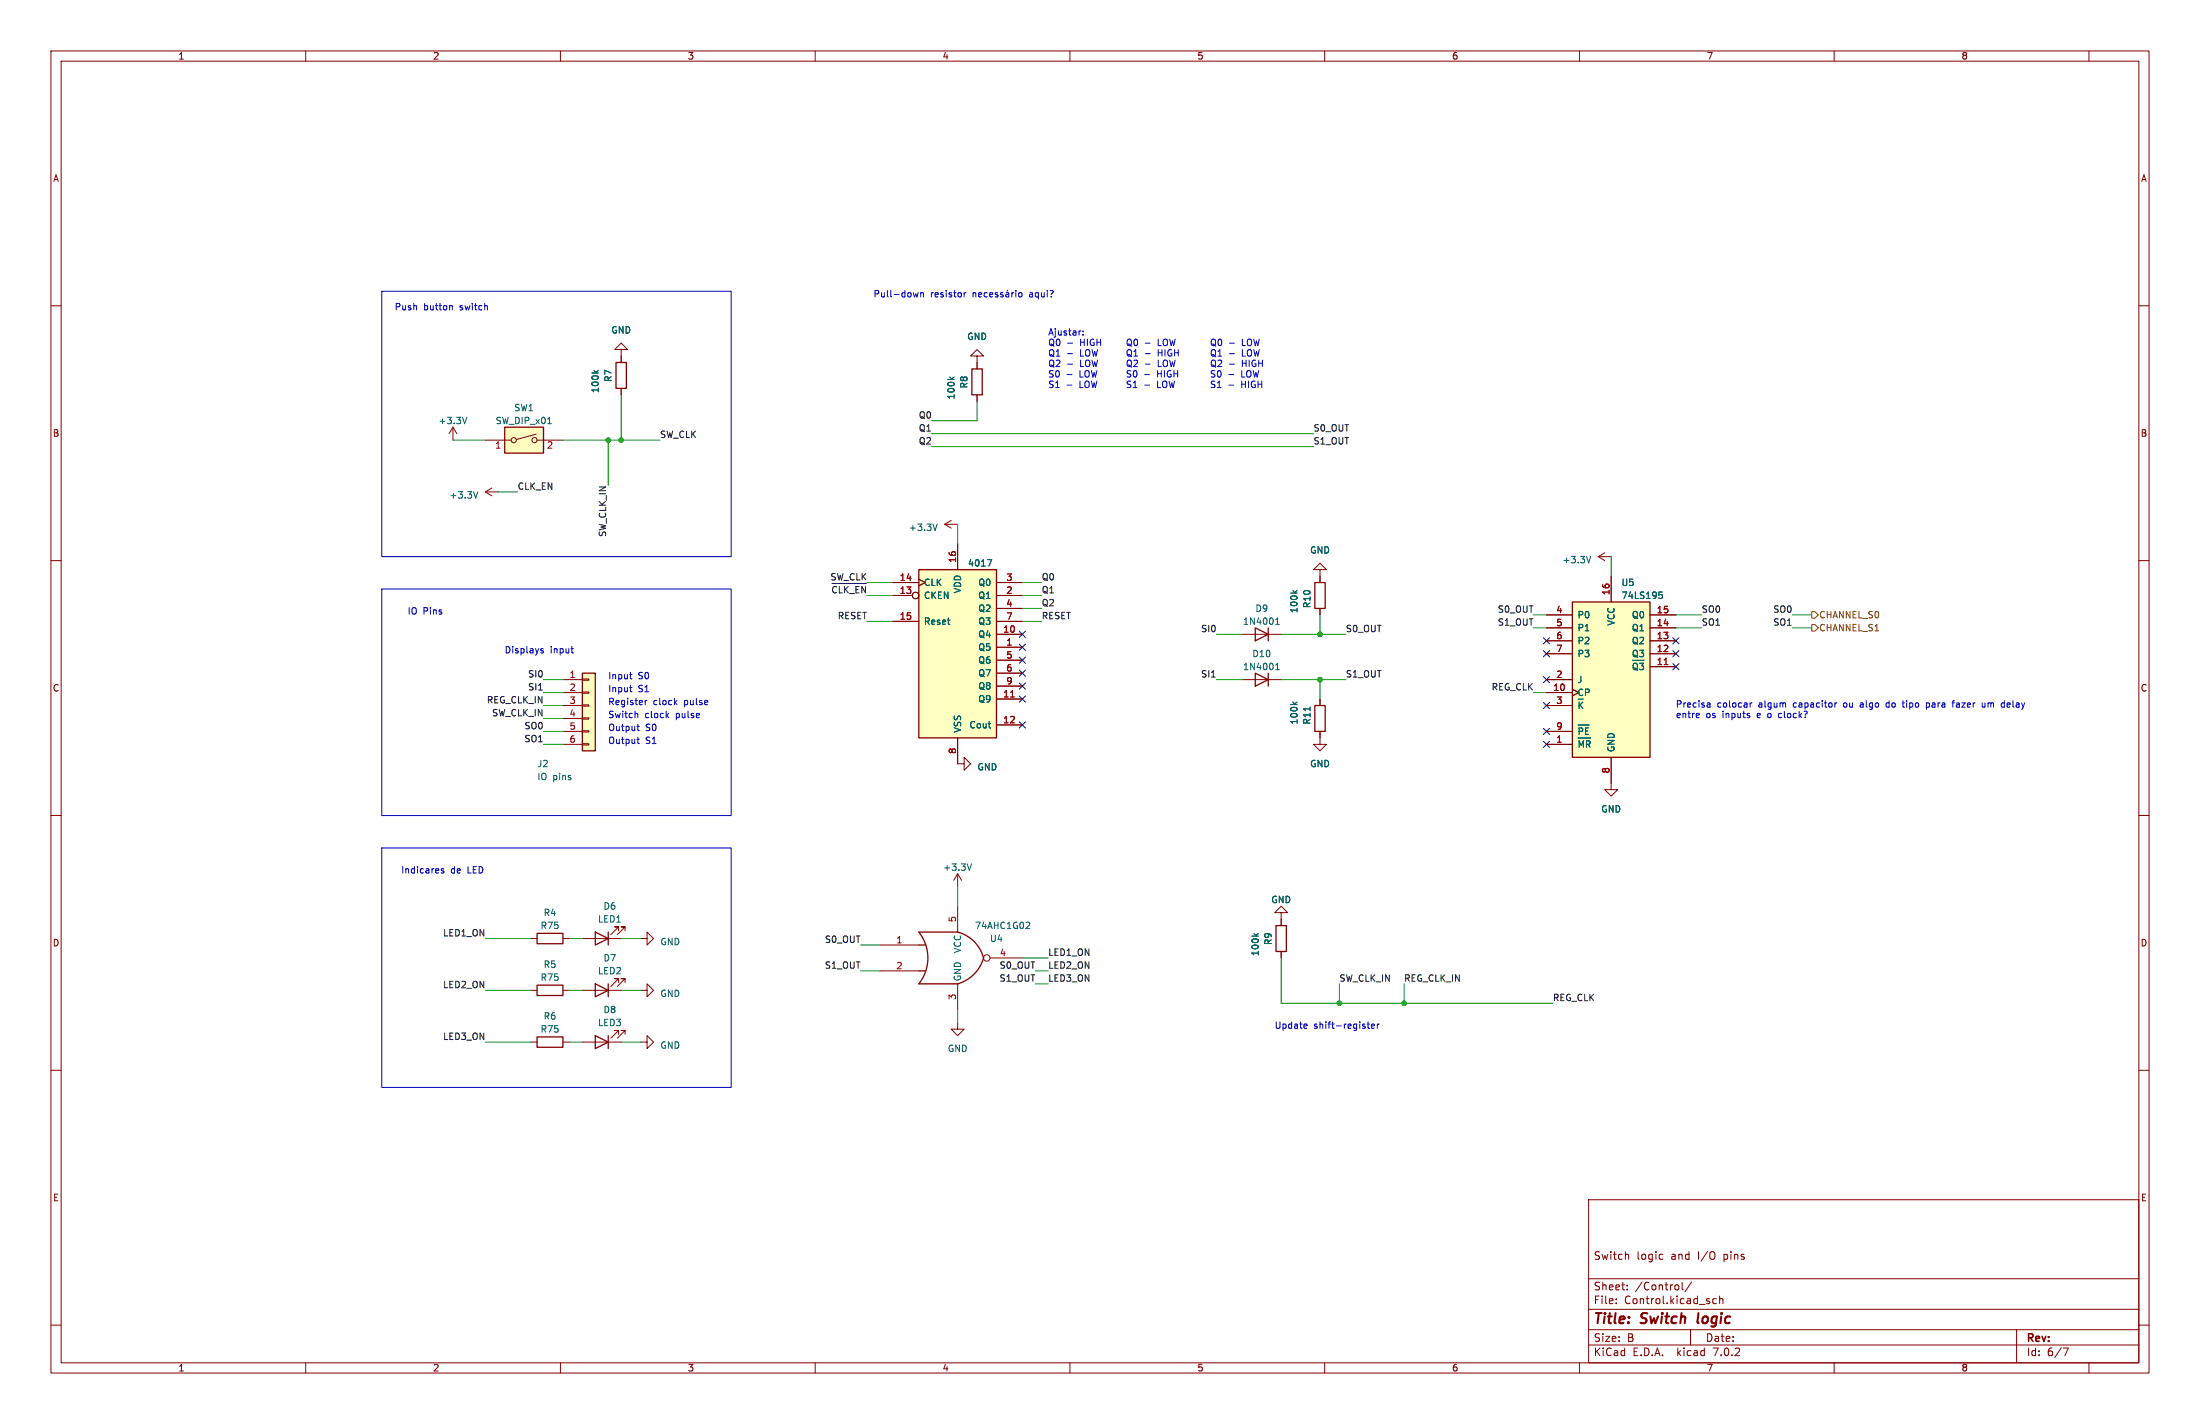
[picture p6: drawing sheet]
<svg xmlns="http://www.w3.org/2000/svg" width="432mm" height="279mm" viewBox="0 0 432 279" stroke-linecap="round" stroke-linejoin="round" font-family="sans-serif">
<g fill="none" stroke="#840000" stroke-width=".2">
<path d="M10 10h411.8v259.4h-411.8zM12 12h407.8v255.4h-407.8zM60 10v2M110 10v2M160 10v2M210 10v2M260 10v2M310 10v2M360 10v2M410 10v2M10 60h2M419.8 60h2"/>
<path d="M191.8 69.9h1.2l-1.2-1.3-1.3 1.3h1.3v2.5M191.8 77.5v1.2M88.9 83.8l-.8 1.3M88.9 83.8v2.6M88.9 83.8l.8 1.3M10 110h2M175.3 116.8h3.8M175.3 114.3h5M180.3 113.7l1.3 .6-1.3 .6M185.4 102.9l1.3 .7M185.4 102.9h2.6M186.7 102.1l-1.3 .8"/>
<path d="M188 106.7v5.1M195.6 116.8h5.1M195.6 114.3h5.1M195.6 119.4h5.1M259.1 113v1.3M259.1 119.4v1.3M419.8 110h2M110.5 133.4h3.8M110.5 135.9h3.8M110.5 138.4h3.8M114.3 138.3h1.3v.3h-1.3zM114.3 135.8h1.3v.2h-1.3z"/>
<path d="M114.3 133.2h1.3v.3h-1.3zM175.3 121.9h5M195.6 124.5h5.1M195.6 127h5.1M195.6 137.2h5.1M195.6 121.9h5.1M195.6 129.5h5.1M195.6 132.1h5.1M195.6 134.6h5.1M243.8 133.4h7.7M243.8 124.5h7.7M259.1 137.2v1.2"/>
<path d="M10 160h2M110.5 141h3.8M110.5 143.5h3.8M110.5 146.1h3.8M114.3 145.9h1.3v.3h-1.3zM114.3 143.4h1.3v.2h-1.3zM114.3 140.8h1.3v.3h-1.3zM188 144.8v5.1h1.2v-1.3l1.3 1.3-1.3 1.2v-1.2M195.6 142.2h5.1M259.1 143.5v2.6h-1.3l1.3 1.2 1.2-1.2h-1.2M419.8 160h2M251.5 179.1h1.2l-1.2-1.3-1.3 1.3h1.3v2.5"/>
<path d="M114.3 194.3h7.6M121.4 192.8v-.8h-.8h.8l-1.5 1.5M122.7 192.8v-.8h-.8h.8l-1.5 1.5M125.7 194.3h1.3v-1.3l1.3 1.3-1.3 1.3v-1.3M251.5 186.7v1.3M10 210h2M114.3 204.5h7.6M121.4 202.9v-.7h-.8h.8l-1.5 1.5M122.7 202.9v-.7h-.8h.8l-1.5 1.5M125.7 204.5h1.3v-1.3l1.3 1.3-1.3 1.2v-1.2M188 200.7v1.2h-1.3l1.3 1.3 1.2-1.3h-1.2M419.8 210h2"/>
<path d="M311.8 235.4h108v32h-108zM10 260h2M311.8 256.9h108M311.8 250.9h108M317.2 255.7v.1M317.2 254.9v.1M319.4 253v.1M319.4 252.2v.1M319.4 246.1l.3 .2v.8M326.2 246.1l.2 .1M326.4 247l-.2 .1M330.2 251.6v1.3l.2 .2"/>
<path d="M332 251.5l-1.3 2M336.9 254.9l-.5-.1-.2 .3 .1 .6h.6M337.5 254.9l.2-.1 .4 .1 .1 .9M337.5 254.3v1.5M419.8 260h2M60 267.4v2M110 267.4v2M160 267.4v2M210 267.4v2M260 267.4v2M310 267.4v2M311.8 263.9h108"/>
<path d="M311.8 260.9h108M331.8 260.9v3M360 267.4v2M395.8 260.9v6.5M404.9 264.5h1l-.6 1.5M410 267.4v2"/>
<circle cx="179.7" cy="116.8" r=".63"/>
</g>
<g fill="none" stroke="#840000" stroke-width=".25">
<path d="M190.8 72.4h2v5.1h-2zM180.3 111.8h15.3v33h-15.3zM258.1 114.3h2v5.1h-2zM114.3 132.1h2.5v15.2h-2.5zM246.4 132.1l2.5 1.3-2.5 1.2zM246.4 123.2l2.5 1.3-2.5 1.2zM248.9 123.2v2.5M248.9 132.1v2.5M258.1 138.4h2v5.1h-2zM116.8 193l2.6 1.3-2.6 1.3zM119.4 193v2.6M250.4 181.6h2.1v5.1h-2.1z"/>
<path d="M116.8 203.2l2.6 1.3-2.6 1.2zM119.4 203.2v2.5"/>
</g>
<g fill="none" stroke="#006464" stroke-width=".2">
<path d="M186.4 74l.5 .5M187.3 74l-.5 .3M91.6 81.9l-.4 1.2M184 102.8l-.5 1.3M193.8 109.8h.8l-.5 1.3M253.7 115.9l.5 .5M254.6 115.9l-.5 .3M250.4 131.4h.7M250.4 121.6l.3-.4v1.3M250.4 130.5l.3-.4v1.3M250.4 122.5h.7M253.7 137.8l.5 .4"/>
<path d="M254.6 137.8l-.5 .3M246.1 183.2l.5 .5M247 183.2l-.5 .4"/>
</g>
<g fill="#ffffc2" stroke="#ffffc2" stroke-width=".2">
<path d="M114.3 132.1h2.5v15.2h-2.5z"/>
<path d="M180.3 111.8h15.3v33h-15.3z"/>
</g>
<path d="M198.4 136.8h.7" fill="none" stroke="#a90000" stroke-width=".2"/>
<g fill="#ffffc2">
<path d="M180.3 190.5h1.3z"/>
<path d="M180.3 185.4h1.3z"/>
</g>
<path d="M180.3 193h7.7M180.3 182.9h7.7" fill="none" stroke="#ffffc2" stroke-width=".2"/>
<path d="M120.9 71.1h2v5.1h-2zM99.1 83.8h7.6v5.1h-7.6zM308.6 118.1h15.2v30.5h-15.2zM105.4 183.1h5.1v2.1h-5.1zM105.4 193.3h5.1v2h-5.1zM116.8 182.9l2.6 1.3-2.6 1.2zM119.4 182.9v2.5M180.3 182.9h7.7a7.1 7.1 0 0 1 5 5.1 7.4 7.4 0 0 1-5 5h-7.7a8.1 8.1 0 0 0 0-10.1zM180.3 190.5h1.3M180.3 185.4h1.3M105.4 203.5h5.1v2h-5.1z" fill="none" stroke="#840000" stroke-width=".25"/>
<g fill="none" stroke="#840000" stroke-width=".2">
<path d="M121.9 68.6h1.3l-1.3-1.3-1.3 1.3h1.3v2.5M121.9 76.2v1.3M191.8 71.1v1.3M191.8 77.5v1.2M95.2 96.5l1.3 .8M95.2 96.5h2.6M95.2 86.4h5.1M96.5 95.8l-1.3 .7M105.2 85.2l-3.9 1M105.4 86.4h5.1M175.3 116.8h3.8M175.3 114.3h5"/>
<path d="M180.3 113.7l1.3 .6-1.3 .6M188 106.7v5.1M195.6 116.8h5.1M195.6 114.3h5.1M195.6 119.4h5.1M259.1 111.8h1.2l-1.2-1.3-1.3 1.3h1.3v2.5M259.1 119.4v1.3M313.7 109.2l1.3 .8M313.7 109.2h2.5M315 108.5l-1.3 .7M316.2 113v5.1M175.3 121.9h5"/>
<path d="M195.6 127h5.1M195.6 124.5h5.1M195.6 137.2h5.1M195.6 121.9h5.1M195.6 129.5h5.1M195.6 132.1h5.1M195.6 134.6h5.1M259.1 137.2v1.2M303.5 135.9h5.1M303.5 128.3h5.1M303.5 125.7h5.1M303.5 123.2h5.1"/>
<path d="M303.5 120.7h5.1M303.5 133.4h5.1M303.5 138.4h5.1M308.6 135.3l1.3 .6-1.3 .6M323.8 130.8h5.1M323.8 128.3h5.1M323.8 125.7h5.1M323.8 123.2h5.1M323.8 120.7h5.1M188 144.8v5.1M195.6 142.2h5.1M259.1 143.5v1.3"/>
<path d="M303.5 146.1h5.1M303.5 143.5h5.1M316.2 148.6v6.3h1.3l-1.3 1.3-1.2-1.3h1.2M188 171.5v2.5M188 177.8v5.1M188 171.5l-.8 1.2M188 171.5l.7 1.2M104.1 184.2h1.3M104.1 194.3h1.3M110.5 184.2h1.3M110.5 194.3h1.3M114.3 184.2h7.6"/>
<path d="M121.4 182.6v-.7h-.8h.8l-1.5 1.5M122.7 182.6v-.7h-.8h.8l-1.5 1.5M125.7 184.2h1.3v-1.3l1.3 1.3-1.3 1.2v-1.2M172.7 185.4h7.6M172.7 190.5h7.6M188 193v5.1M194.3 188h6.4M251.5 180.3v1.3M251.5 186.7v1.3M104.1 204.5h1.3M110.5 204.5h1.3"/>
<circle cx="100.8" cy="86.4" r=".51"/>
<circle cx="104.9" cy="86.4" r=".51"/>
<circle cx="179.7" cy="116.8" r=".63"/>
<circle cx="193.7" cy="188" r=".63"/>
</g>
<g fill="none" stroke="#006464" stroke-width=".2">
<path d="M116.6 72.7l.5 .5M117.4 72.7l-.5 .4M186.4 74l.5 .5M187.3 74l-.5 .3M93.8 96.5l-.4 1.2M107.5 83.1h.7M193.8 109.8h.8l-.5 1.3M253.7 115.9l.5 .5M254.6 115.9l-.5 .3M312.2 109.2l-.4 1.2M325.6 116.2h.6M325.8 116.6h.3l.2 .3-.1 .4-.4 .1"/>
<path d="M253.7 137.8l.5 .4M254.6 137.8l-.5 .3M309.9 137.7v1.3M310.1 138.3l.6 .7M310.7 137.7l-.8 .8M320.5 130.6a.42 .42 0 0 1 .5-.5 .42 .42 0 0 1 .4 .5M321.8 130.1h.8l-.4 .5M309.8 142.3h2.1M309.9 146.6v-1.2l.5 .9 .4-.9v1.2M310.7 143.1l-.3-.3h-.5v1.3M311.4 145.4v1.2M311.8 142.8h-.6v1.3"/>
<path d="M190.7 169.5l-.4 1.3M201.6 180.9l.4 .1 .1 .3-.8 .9h.8M246.1 183.2l.5 .5M247 183.2l-.5 .4"/>
</g>
<g fill="#ffffc2" stroke="#ffffc2" stroke-width=".2">
<path d="M308.6 118.1h15.2v30.5h-15.2z"/>
<path d="M99.1 83.8h7.6v5.1h-7.6z"/>
</g>
<path d="M198.4 136.8h.7M326.6 130.4h.8" fill="none" stroke="#a90000" stroke-width=".2"/>
<path d="M355.6 120h.6l.7 .7-.7 .6h-.6zM355.6 122.6h.6l.7 .6-.7 .6h-.6z" fill="none" stroke="#725600" stroke-width=".2"/>
<path d="M163.3 114.5h6.8" fill="none" stroke="#0f0f0f" stroke-width=".2"/>
<g fill="none" stroke="#0000c2" stroke-width=".2">
<path d="M74.9 57.2h68.6v52h-68.6zM88.4 60l.4 .1v.7M180.2 57.4l-.2 .9-.3-.6-.2 .6M180.7 57.4v.9M180.7 57.5h.5v.8M189.2 57.4v.9M189.6 57.4l-.4 .3M191 57.5h.5v.8M191 57.4v.9M192.1 57.8l.6-.1-.1-.2-.3-.1-.2 .2v.6h.5M193.8 57.5l-.4-.1-.2 .3 .1 .5h.5M194.2 57.8l.7-.1-.1-.2-.4-.1-.2 .2 .1 .6h.5"/>
<path d="M195.8 57.5l-.3-.1-.2 .2 .1 .2 .4 .1v.3h-.5M196.8 57.5l-.3-.1-.1 .2v.2l.4 .1v.3h-.4M197.5 57.5h.4l.1 .8M197.8 56.9l-.2 .2M198 57.7l-.4 .1-.2 .2 .2 .3 .4-.1M198.6 57.4v.9M199 57.4l-.4 .3M199.4 57v.1M199.4 57.4v.9M200.1 57.5l.3-.1 .2 .3v.3l-.2 .3-.5-.3zM209.4 73.5h1M209.4 75.6h1"/>
<path d="M209.5 67.3h1M209.5 69.4h1M209.5 71.4h1M212.6 65.6v.2M212.6 65v.1M224.7 73.5h.9M224.7 75.6h.9M224.8 67.3h1M224.8 69.4h1M224.8 71.4h1M241.2 73.5h.9M241.2 75.6h.9"/>
<path d="M241.3 67.3h1M241.3 69.4h1M241.3 71.4h1M74.9 115.6h68.6v44.4h-68.6zM106.2 127.6l.5 .3-.1 .2h-.3M106.2 127.3h.4M112.1 127.3h.4M112.4 128.1h.1M123.6 132.3h.4M123.6 134.9h.4M123.8 133.1l.2 .1M123.8 135.7h.2"/>
<path d="M125 140l.2 .1v.7M126.6 137.4v.9M127 137.4l-.4 .3M131.2 140l-.5 .5M132.5 137.8l.4 .5M132.9 137.4l-.5 .5M335.2 137.9l.4 .2v.7M335.6 138.7l-.4 .1M335.6 138.2l-.4 .1M343.5 137.9v.9M343.9 137.9l-.4 .3M360.1 137.9v.9"/>
<path d="M360.5 137.9l-.4 .3M373.3 137.9h.5M378.1 138.7l.4 .1M378.1 137.9v1.3M378.5 137.9l-.4 .1M383.1 137.9h.5M383.6 137.5l-.3 .2v1.1M389 137.9l.1 .8h.4M392.9 138h.5M392.9 138.7h.5M125 142.5h.5M125 145h.5"/>
<path d="M125.2 143.3l.3 .1M125.2 145.8l.3 .1M130.9 140.3l.3 .5M333.5 140v.3l-.6 .1M343.4 140.5v.3M74.9 166.4h68.6v47h-68.6zM87.1 170.5l-.3-.1-.2 .2 .1 .2 .4 .1v.3h-.5M256.4 200.9l.1 .3-.6 .2M256.5 201.7l-.1 .1M268.3 200.9h.5M268.5 200.5v1.1l.3 .2M269.2 201.4l.6-.2-.1-.2-.3-.1-.2 .2v.6h.5"/>
<path d="M270.3 200.9v.9M270.7 200.9l-.4 .3"/>
</g>
<g fill="none" stroke="#009600" stroke-width=".2">
<path d="M121.9 77.5v8.9M191.8 78.7v3.9h-8.9M88.9 86.4h6.3M97.8 96.5h3.8M110.5 86.4h19M119.4 86.4v8.9M182.9 85.1h74.9M182.9 87.6h74.9M170.2 116.8h5.1M170.2 114.3h5.1M188 102.9v3.8M200.7 116.8h3.8"/>
<path d="M200.7 114.3h3.8M200.7 119.4h3.8M316.2 109.2v3.8M106.7 133.4h3.8M106.7 138.4h3.8M106.7 135.9h3.8M170.2 121.9h5.1M200.7 121.9h3.8M238.8 133.4h5M238.8 124.5h5M251.5 133.4h12.7M251.5 124.5h12.7"/>
<path d="M259.1 120.7v3.8M259.1 133.4v3.8M301 135.9h2.5M301 123.2h2.5M301 120.7h2.5M328.9 123.2h5.1M328.9 120.7h5.1M351.8 123.2h3.8M351.8 120.7h3.8M106.7 146.1h3.8M106.7 143.5h3.8M106.7 141h3.8"/>
<path d="M188 174v3.8M95.2 184.2h8.9M95.2 194.3h8.9M111.8 184.2h2.5M111.8 194.3h2.5M121.9 184.2h3.8M121.9 194.3h3.8M168.9 190.5h3.8M168.9 185.4h3.8M188 198.1v2.6M200.7 188h5M203.2 193h2.5"/>
<path d="M203.2 190.5h2.5M251.5 188v8.9h53.3M262.9 193v3.9M275.6 193v3.9M95.2 204.5h8.9M111.8 204.5h2.5M121.9 204.5h3.8"/>
</g>
<g fill="none" stroke="#000084" stroke-width=".2">
<path d="M200.1 123.9l1.2 1.2M200.1 136.6l1.2 1.2M200.1 134l1.2 1.2M200.1 128.9l1.2 1.2M200.1 131.5l1.2 1.2M200.1 126.4l1.2 1.2M201.3 123.9l-1.2 1.2M201.3 136.6l-1.2 1.2M201.3 134l-1.2 1.2M201.3 128.9l-1.2 1.2M201.3 131.5l-1.2 1.2M201.3 126.4l-1.2 1.2"/>
<path d="M302.9 137.8l1.2 1.2M302.9 125.1l1.2 1.2M302.9 127.7l1.2 1.2M302.9 132.7l1.2 1.3M304.1 137.8l-1.2 1.2M304.1 125.1l-1.2 1.2M304.1 127.7l-1.2 1.2M304.1 132.7l-1.2 1.3M328.3 125.1l1.2 1.2M328.3 127.7l1.2 1.2M328.3 130.2l1.2 1.2M329.5 125.1l-1.2 1.2"/>
<path d="M329.5 127.7l-1.2 1.2M329.5 130.2l-1.2 1.2M200.1 141.6l1.2 1.2M201.3 141.6l-1.2 1.2M302.9 142.9l1.2 1.2M302.9 145.4l1.2 1.3M304.1 142.9l-1.2 1.2M304.1 145.4l-1.2 1.3"/>
</g>
<g fill="#009600" stroke="#009600" stroke-width=".2">
<circle cx="262.9" cy="196.9" r=".46"/>
<circle cx="259.1" cy="133.4" r=".46"/>
<circle cx="259.1" cy="124.5" r=".46"/>
<circle cx="275.6" cy="196.9" r=".46"/>
<circle cx="121.9" cy="86.4" r=".46"/>
<circle cx="119.4" cy="86.4" r=".46"/>
</g>
<g font-size="2.8" fill="#840000">
<text x="312.8" y="260.2">Title:</text>
<text x="322.2" y="260.2">Switch</text>
<text x="333.9" y="260.2">logic</text>
</g>
<g font-size="2.1" fill="#840000">
<text x="312.8" y="247.3">Switch</text>
<text x="321.2" y="247.3">logic</text>
<text x="328" y="247.3">and</text>
<text x="333.3" y="247.3">I/O</text>
<text x="338.3" y="247.3">pins</text>
<text x="312.8" y="256">File:</text>
<text x="312.8" y="253.3">Sheet:</text>
<text x="318.8" y="256">Control.kicad_sch</text>
<text x="321" y="253.3">/Control/</text>
<text x="312.8" y="263.4">Size:</text>
<text x="319.4" y="263.4">B</text>
<text x="334.8" y="263.4">Date:</text>
<text x="397.8" y="263.6">Rev:</text>
<text x="312.8" y="266.2">KiCad</text>
<text x="320.5" y="266.2">E.D.A.</text>
<text x="329.2" y="266.2">kicad</text>
<text x="336.3" y="266.2">7.0.2</text>
<text x="397.8" y="266.2">Id:</text>
<text x="401.8" y="266.2">6/7</text>
</g>
<g font-size="1.8" fill="#840000">
<text x="35" y="11.8">1</text>
<text x="85" y="11.8">2</text>
<text x="135" y="11.8">3</text>
<text x="185" y="11.8">4</text>
<text x="235" y="11.8">5</text>
<text x="285" y="11.8">6</text>
<text x="335" y="11.8">7</text>
<text x="385" y="11.8">8</text>
<text x="10.4" y="35.8">A</text>
<text x="420.2" y="35.8">A</text>
<text x="10.3" y="85.8">B</text>
<text x="420.1" y="85.8">B</text>
<text x="10.3" y="135.8">C</text>
<text x="420.1" y="135.8">C</text>
<text x="10.3" y="185.8">D</text>
<text x="420.1" y="185.8">D</text>
<text x="10.4" y="235.8">E</text>
<text x="420.2" y="235.8">E</text>
<text x="35" y="269.2">1</text>
<text x="85" y="269.2">2</text>
<text x="135" y="269.2">3</text>
<text x="185" y="269.2">4</text>
<text x="235" y="269.2">5</text>
<text x="285" y="269.2">6</text>
<text x="335" y="269.2">7</text>
<text x="385" y="269.2">8</text>
</g>
<g font-size="1.8" fill="#0000c2">
<text x="171.4" y="58.4">Pull-down</text>
<text x="182.6" y="58.4">resistor</text>
<text x="202.2" y="58.4">aqui?</text>
<text x="77.5" y="61">Push</text>
<text x="83.2" y="61">button</text>
<text x="90.3" y="61">switch</text>
<text x="205.7" y="65.9">Ajustar:</text>
<text x="205.7" y="68">Q0</text>
<text x="205.7" y="70">Q1</text>
<text x="212" y="68">HIGH</text>
<text x="212" y="70">LOW</text>
<text x="221" y="68">Q0</text>
<text x="221" y="70">Q1</text>
<text x="227.3" y="68">LOW</text>
<text x="227.3" y="70">HIGH</text>
<text x="237.5" y="68">Q0</text>
<text x="237.5" y="70">Q1</text>
<text x="243.8" y="68">LOW</text>
<text x="243.8" y="70">LOW</text>
<text x="205.7" y="72.1">Q2</text>
<text x="205.7" y="74.1">S0</text>
<text x="205.7" y="76.2">S1</text>
<text x="211.9" y="74.1">LOW</text>
<text x="211.9" y="76.2">LOW</text>
<text x="212" y="72.1">LOW</text>
<text x="221" y="72.1">Q2</text>
<text x="221" y="74.1">S0</text>
<text x="221" y="76.2">S1</text>
<text x="227.2" y="74.1">HIGH</text>
<text x="227.2" y="76.2">LOW</text>
<text x="227.3" y="72.1">LOW</text>
<text x="237.5" y="72.1">Q2</text>
<text x="237.5" y="74.1">S0</text>
<text x="237.5" y="76.2">S1</text>
<text x="243.7" y="74.1">LOW</text>
<text x="243.7" y="76.2">HIGH</text>
<text x="243.8" y="72.1">HIGH</text>
<text x="80" y="120.7">IO Pins</text>
<text x="99.1" y="128.3">Displays</text>
<text x="108" y="128.3">input</text>
<text x="119.4" y="133.3">Input</text>
<text x="119.4" y="135.9">Input</text>
<text x="125.3" y="133.3">S0</text>
<text x="125.3" y="135.9">S1</text>
<text x="119.4" y="141">Switch</text>
<text x="119.4" y="143.5">Output</text>
<text x="119.4" y="138.4">Register</text>
<text x="126.6" y="141">clock</text>
<text x="126.7" y="143.5">S0</text>
<text x="128.2" y="138.4">clock</text>
<text x="132.7" y="141">pulse</text>
<text x="134.3" y="138.4">pulse</text>
<text x="328.9" y="138.9">Precisa</text>
<text x="328.9" y="141">entre</text>
<text x="334.9" y="141">os</text>
<text x="337" y="138.9">colocar</text>
<text x="338.1" y="141">inputs</text>
<text x="345" y="141">e o</text>
<text x="345.2" y="138.9">algum</text>
<text x="349.5" y="141">clock?</text>
<text x="352.1" y="138.9">capacitor</text>
<text x="362.1" y="138.9">ou</text>
<text x="365.5" y="138.9">algo</text>
<text x="370.7" y="138.9">do</text>
<text x="374.1" y="138.9">tipo</text>
<text x="378.8" y="138.9">para</text>
<text x="384.1" y="138.9">fazer</text>
<text x="390" y="138.9">um</text>
<text x="393.9" y="138.9">delay</text>
<text x="119.4" y="146">Output</text>
<text x="126.7" y="146">S1</text>
<text x="78.7" y="171.4">Indicares</text>
<text x="88.5" y="171.4">de</text>
<text x="91.8" y="171.4">LED</text>
<text x="250.2" y="201.9">Update</text>
<text x="257.9" y="201.9">shift-register</text>
</g>
<g font-size="1.8" fill="#006464">
<text x="119.9" y="65.6">GND</text>
<text x="189.8" y="66.9">GND</text>
<text x="117.7" y="77.2" transform="rotate(-90 117.7 77.2)">100k</text>
<text x="120.2" y="75" transform="rotate(-90 120.2 75)">R7</text>
<text x="190.1" y="76.3" transform="rotate(-90 190.1 76.3)">R8</text>
<text x="86" y="83.4">+3.3V</text>
<text x="97.2" y="83.4">SW_DIP_x01</text>
<text x="100.9" y="80.8">SW1</text>
<text x="187.5" y="78.5" transform="rotate(-90 187.5 78.5)">100k</text>
<text x="88.2" y="98">+3.3V</text>
<text x="178.3" y="104.3">+3.3V</text>
<text x="189.9" y="111.3">4017</text>
<text x="257.1" y="108.8">GND</text>
<text x="306.6" y="110.7">+3.3V</text>
<text x="181.4" y="117.7">CKEN</text>
<text x="181.4" y="115.1">CLK</text>
<text x="188.8" y="116.5" transform="rotate(-90 188.8 116.5)">VDD</text>
<text x="191.9" y="117.7">Q1</text>
<text x="191.9" y="115.1">Q0</text>
<text x="257.4" y="119.4" transform="rotate(-90 257.4 119.4)">R10</text>
<text x="318.2" y="115.1">U5</text>
<text x="318.2" y="117.7">74LS195</text>
<text x="181.4" y="122.7">Reset</text>
<text x="191.9" y="125.3">Q4</text>
<text x="191.9" y="120.2">Q2</text>
<text x="191.9" y="122.7">Q3</text>
<text x="243.9" y="122.7">1N4001</text>
<text x="246.3" y="120.2">D9</text>
<text x="254.8" y="120.4" transform="rotate(-90 254.8 120.4)">100k</text>
<text x="309.6" y="121.5">P0</text>
<text x="309.6" y="124">P1</text>
<text x="317.1" y="122.9" transform="rotate(-90 317.1 122.9)">VCC</text>
<text x="320.2" y="124">Q1</text>
<text x="320.2" y="121.5">Q0</text>
<text x="191.9" y="127.8">Q5</text>
<text x="191.9" y="130.4">Q6</text>
<text x="243.9" y="131.6">1N4001</text>
<text x="245.7" y="129.1">D10</text>
<text x="309.6" y="126.6">P2</text>
<text x="309.6" y="129.1">P3</text>
<text x="320.2" y="129.1">Q3</text>
<text x="320.2" y="126.6">Q2</text>
<text x="191.9" y="138">Q9</text>
<text x="191.9" y="132.9">Q7</text>
<text x="191.9" y="135.4">Q8</text>
<text x="309.6" y="136.7">CP</text>
<text x="309.6" y="134.2">J</text>
<text x="320.2" y="132.2">~{Q3}</text>
<text x="188.8" y="143.8" transform="rotate(-90 188.8 143.8)">VSS</text>
<text x="190.1" y="143.1">Cout</text>
<text x="254.8" y="142.2" transform="rotate(-90 254.8 142.2)">100k</text>
<text x="257.4" y="142.2" transform="rotate(-90 257.4 142.2)">R11</text>
<text x="309.6" y="147.5">~{MR}</text>
<text x="309.6" y="144.9">~{PE}</text>
<text x="317.1" y="147.6" transform="rotate(-90 317.1 147.6)">GND</text>
<text x="105.4" y="150.7">J2</text>
<text x="105.4" y="153.2">IO pins</text>
<text x="191.8" y="151.3">GND</text>
<text x="257.1" y="150.7">GND</text>
<text x="314.2" y="159.6">GND</text>
<text x="185.1" y="171">+3.3V</text>
<text x="106.6" y="179.9">R4</text>
<text x="118.4" y="178.6">D6</text>
<text x="249.5" y="177.4">GND</text>
<text x="106" y="182.4">R75</text>
<text x="117.3" y="181.2">LED1</text>
<text x="129.5" y="185.6">GND</text>
<text x="191.3" y="182.4">74AHC1G02</text>
<text x="194.2" y="185">U4</text>
<text x="249.7" y="185.5" transform="rotate(-90 249.7 185.5)">R9</text>
<text x="106.6" y="190.1">R5</text>
<text x="117.3" y="191.3">LED2</text>
<text x="118.4" y="188.8">D7</text>
<text x="188.8" y="187.1" transform="rotate(-90 188.8 187.1)">VCC</text>
<text x="247.2" y="187.7" transform="rotate(-90 247.2 187.7)">100k</text>
<text x="106" y="192.6">R75</text>
<text x="129.5" y="195.8">GND</text>
<text x="188.8" y="192.5" transform="rotate(-90 188.8 192.5)">GND</text>
<text x="106" y="202.8">R75</text>
<text x="106.6" y="200.2">R6</text>
<text x="117.3" y="201.5">LED3</text>
<text x="118.4" y="198.9">D8</text>
<text x="129.5" y="205.9">GND</text>
<text x="186" y="206.6">GND</text>
</g>
<g font-size="1.8" fill="#0f0f0f">
<text x="180.2" y="82.2">Q0</text>
<text x="129.5" y="86">SW_CLK</text>
<text x="180.2" y="84.7">Q1</text>
<text x="180.2" y="87.3">Q2</text>
<text x="257.8" y="84.7">S0_OUT</text>
<text x="257.8" y="87.3">S1_OUT</text>
<text x="101.6" y="96.2">CLK_EN</text>
<text x="119" y="105.5" transform="rotate(-90 119 105.5)">SW_CLK_IN</text>
<text x="162.9" y="114">SW_CLK</text>
<text x="204.5" y="114">Q0</text>
<text x="163" y="116.5">~{CLK_EN}</text>
<text x="204.5" y="116.5">Q1</text>
<text x="204.5" y="119">Q2</text>
<text x="164.3" y="121.6">RESET</text>
<text x="204.5" y="121.6">RESET</text>
<text x="235.6" y="124.1">SI0</text>
<text x="264.2" y="124.1">S0_OUT</text>
<text x="293.8" y="122.8">S1_OUT</text>
<text x="293.8" y="120.3">S0_OUT</text>
<text x="334" y="120.3">SO0</text>
<text x="334" y="122.8">SO1</text>
<text x="347.9" y="120.3">SO0</text>
<text x="347.9" y="122.8">SO1</text>
<text x="103.5" y="133">SI0</text>
<text x="103.5" y="135.5">SI1</text>
<text x="235.6" y="133">SI1</text>
<text x="264.2" y="133">S1_OUT</text>
<text x="292.6" y="135.5">REG_CLK</text>
<text x="95.4" y="138.1">REG_CLK_IN</text>
<text x="96.5" y="140.6">SW_CLK_IN</text>
<text x="102.8" y="143.2">SO0</text>
<text x="102.8" y="145.7">SO1</text>
<text x="86.8" y="183.8">LED1_ON</text>
<text x="161.8" y="185.1">S0_OUT</text>
<text x="161.8" y="190.2">S1_OUT</text>
<text x="196.1" y="190.2">S0_OUT</text>
<text x="205.7" y="190.2">LED2_ON</text>
<text x="205.7" y="187.6">LED1_ON</text>
<text x="86.8" y="194">LED2_ON</text>
<text x="196.1" y="192.7">S1_OUT</text>
<text x="205.7" y="192.7">LED3_ON</text>
<text x="262.9" y="192.7">SW_CLK_IN</text>
<text x="275.6" y="192.7">REG_CLK_IN</text>
<text x="304.8" y="196.5">REG_CLK</text>
<text x="86.8" y="204.1">LED3_ON</text>
</g>
<g font-size="1.8" fill="#a90000">
<text x="97.1" y="88.3">1</text>
<text x="107.3" y="88.3">2</text>
<text x="187.7" y="110.5" transform="rotate(-90 187.7 110.5)">16</text>
<text x="176.5" y="116.6">13</text>
<text x="176.5" y="114">14</text>
<text x="197.5" y="116.6">2</text>
<text x="197.5" y="114">3</text>
<text x="197.5" y="119.1">4</text>
<text x="316" y="116.8" transform="rotate(-90 316 116.8)">16</text>
<text x="176.5" y="121.7">15</text>
<text x="196.8" y="124.2">10</text>
<text x="197.5" y="121.7">7</text>
<text x="305.4" y="120.4">4</text>
<text x="305.4" y="122.9">5</text>
<text x="305.4" y="125.5">6</text>
<text x="325.1" y="125.5">13</text>
<text x="325.1" y="122.9">14</text>
<text x="325.1" y="120.4">15</text>
<text x="197.5" y="126.7">1</text>
<text x="197.5" y="129.3">5</text>
<text x="197.5" y="131.8">6</text>
<text x="305.4" y="128">7</text>
<text x="325.1" y="130.6">11</text>
<text x="325.1" y="128">12</text>
<text x="111.7" y="133.1">1</text>
<text x="111.7" y="135.6">2</text>
<text x="196.8" y="136.9">11</text>
<text x="197.5" y="134.4">9</text>
<text x="304.8" y="135.6">10</text>
<text x="305.4" y="133.1">2</text>
<text x="111.7" y="138.2">3</text>
<text x="111.7" y="140.7">4</text>
<text x="111.7" y="143.3">5</text>
<text x="196.8" y="142">12</text>
<text x="305.4" y="138.2">3</text>
<text x="305.4" y="143.3">9</text>
<text x="111.7" y="145.8">6</text>
<text x="187.7" y="148" transform="rotate(-90 187.7 148)">8</text>
<text x="305.4" y="145.8">1</text>
<text x="316" y="151.8" transform="rotate(-90 316 151.8)">8</text>
<text x="175.9" y="185.2">1</text>
<text x="187.7" y="181" transform="rotate(-90 187.7 181)">5</text>
<text x="175.9" y="190.2">2</text>
<text x="196.2" y="187.7">4</text>
<text x="187.7" y="196.2" transform="rotate(-90 187.7 196.2)">3</text>
</g>
<g font-size="1.8" fill="#725600">
<text x="357.1" y="121.5">CHANNEL_S0</text>
<text x="357.1" y="124">CHANNEL_S1</text>
</g>
</svg>
